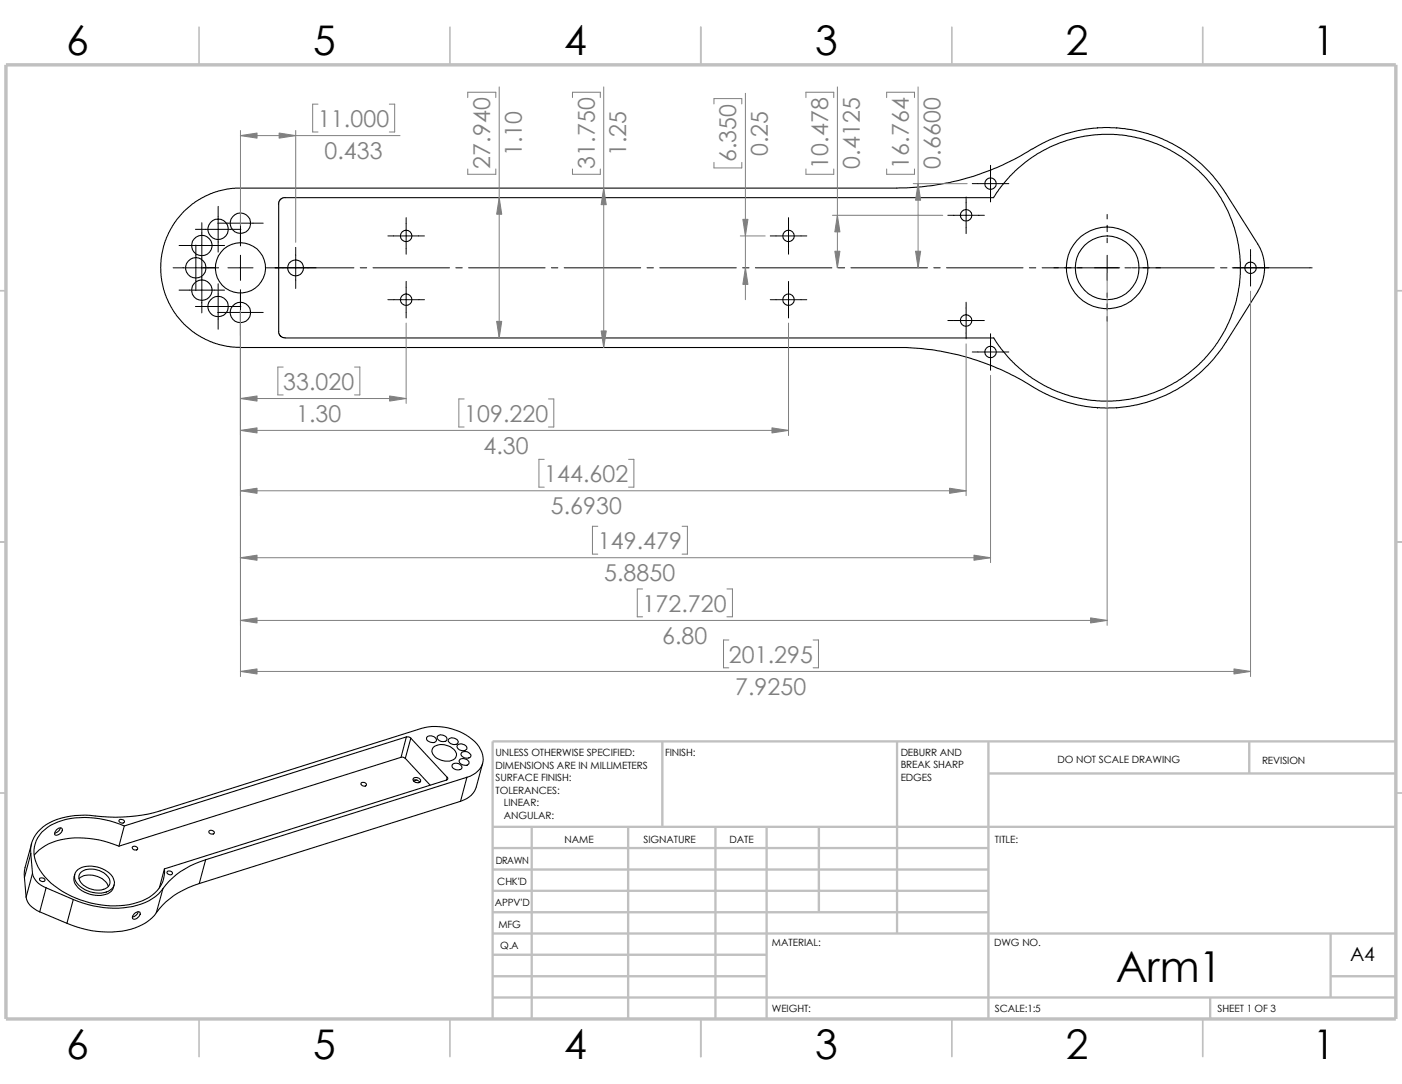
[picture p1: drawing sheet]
<svg xmlns="http://www.w3.org/2000/svg" width="279mm" height="216mm" viewBox="0 0 279 216" stroke-linecap="round" stroke-linejoin="round" font-family="sans-serif">
<g fill="none" stroke="#c0c0c0" stroke-width=".34">
<path d="M39.7 5.4v7.5M89.7 5.4v7.5M139.7 5.4v7.5M189.7 5.4v7.5M239.7 5.4v7.5M-.1 57.9h1.3M278.2 57.9h1.2M-.1 107.9h1.3M278.2 107.9h1.2M-.1 157.9h1.3M278.2 157.9h1.2M39.7 202.9v7.5"/>
<path d="M89.7 202.9v7.5M139.7 202.9v7.5M189.7 202.9v7.5M239.7 202.9v7.5"/>
</g>
<g fill="none" stroke="#c0c0c0" stroke-width=".47">
<path d="M132 147.7v17M178.8 147.7v38.2M197 154.1h81.2M197 147.7v55.2M249 147.7v6.4M278.2 147.7h-180v55.2M98.2 168.9h98.8M98.2 173.2h98.8M98.2 177.4h98.8M98.2 164.7h180M106 164.7v38.2M125.2 164.7v38.2"/>
<path d="M142.6 164.7v38.2M152.8 164.7v38.2M163.2 164.7v17M98.2 194.4h54.6M98.2 185.9h180M98.2 190.2h54.6M98.2 181.7h98.8M98.2 198.7h180M241.2 198.7v4.2M265.2 194.4h13M265.2 185.9v12.8"/>
</g>
<path d="M1.2 12.9h277v190h-277z" fill="none" stroke="#c0c0c0" stroke-width=".68" stroke-linecap="butt"/>
<g fill="none" stroke="#000" stroke-width=".21">
<path d="M198 39.3l2.7-3.6 2.3-2.3a26.6 26.6 0 0 1 38.5 3.4 26.6 26.6 0 0 1-5.6 38.3 26.6 26.6 0 0 1-37.9-7.8h-141.5l-.5-.3-.5-.7v-25.7M198 39.4h-141.5l-.7 .4-.3 .8M205.7 29.6a51.1 51.1 0 0 1-27 7.9h-132.3l-2.9 .6-2.6 .9-2 1.2-2.2 1.9-1.9 2.2-1.7 3.1-.9 3.4-.2 2.5 .2 2.5 .9 3.4 1.7 3.1 1.9 2.3 2.2 1.8 2 1.2 2.6 1 2.9 .5 132.3 .1a51.9 51.9 0 0 1 28.5 8.7l2.2 1 2.9 1.1a28 28 0 0 0 32-11.8l6.8-10.9 .7-1.8 .2-1.2v-1.5l-.5-2.4-.7-1.5-6.9-11-2.6-3.3a28 28 0 0 0-35.5-4.9M218.7 25.4v.1M222.5 25.4v.1M218.7 81.2v.1M222.5 81.2v.1M72 155.9a.6 .6 0 0 1 .7 0 .6 .6 0 0 1 .3 .6 .59 .59 0 0 1-.7 0 .59 .59 0 0 1-.3-.6zM79.9 150.8l-56.2 17.7M79.9 150.8h.4l.5 .2M80.8 151l4.9 5.4M81 146.8l-56.2 17.7"/>
<path d="M81 146.8l-1.1 4M81 146.8h.4l.5 .2M81.9 147l7.2 7.8M81.9 147l-1.1 4M82.4 155.6a.57 .57 0 0 1 1-.1l.3 .3M82.4 155a.92 .92 0 0 1 1.4 .7 .86 .86 0 0 1-.9 .2 .86 .86 0 0 1-.6-.8zM83.1 155.4l-.6 .2M85 146.9a1.22 1.22 0 0 1 2 .5 1.14 1.14 0 0 1-1.1 .4 1.14 1.14 0 0 1-.9-.8zM86.4 148.8a3.2 3.2 0 0 1 4.6 1.3 1.5 1.5 0 0 1-1.8 1.5 2.89 2.89 0 0 1-3.1-2zM87.2 146.6a1.19 1.19 0 0 1 1.9 .6 1.05 1.05 0 0 1-1.7 .2l-.3-.4zM89 155.4l-56.2 17.7M89.1 154.8l-.1 .6"/>
<path d="M89.1 154.8a.3 .3 0 0 1 .1 .3 .3 .3 0 0 1-.2 .3M89.5 147.1a1.23 1.23 0 0 1 1.8 .7 1.11 1.11 0 0 1-1.1 .5 1.11 1.11 0 0 1-.9-.9zM90.1 152.3a1.17 1.17 0 0 1 2 .6 1.14 1.14 0 0 1-1.2 .4 1.14 1.14 0 0 1-.8-.8zM91.3 148.3a1.28 1.28 0 0 1 1.7 .8 1.11 1.11 0 0 1-1.1 .4 1.11 1.11 0 0 1-.8-.9zM91.7 151.2a1.11 1.11 0 0 1 1.7 .9 1.22 1.22 0 0 1-1.9-.5zM91.8 159.6l-52.1 16.4M92.1 149.8a1.21 1.21 0 0 1 1.8 .8 1.14 1.14 0 0 1-1.2 .4 1.14 1.14 0 0 1-.8-.8zM93 154.8l-52 16.4M93 154.8l-1.2 4.8M93 154.8a3.8 3.8 0 0 0 3.2-4.5 7.7 7.7 0 0 0-5.4-4.9 11.3 11.3 0 0 0-6.8-.3l-52.1 16.4a35.5 35.5 0 0 1-15 .8 12.1 12.1 0 0 0-9.4 3.4l-.4 .5a5.2 5.2 0 0 0-1 3.8M96.2 152l-1.3 4.8a4.3 4.3 0 0 1-3.1 2.8M4.9 174.8l.3 3.9"/>
<path d="M5.2 178.7a3.9 3.9 0 0 0 2.7 2.9M6.1 170l.4 3.9M6.1 170l-1.2 4.8M6.3 168l-1.3 4.8-.1 2M6.5 173.9l-1.3 4.8M6.5 173.9a4 4 0 0 0 2.7 2.9M7.9 174.9a.59 .59 0 0 1 .7-.1 .59 .59 0 0 1 .3 .7 .6 .6 0 0 1-.7 0 .6 .6 0 0 1-.3-.6zM9.2 176.8l5.4 2.4M9.2 176.8l-1.3 4.8M11.2 165.3a.7 .7 0 0 1 1.2-.1 1.32 1.32 0 0 1-1.4 1.1 .69 .69 0 0 1 .2-1zM12 164.9l-.3 .6-.8 .4M14.6 179.2l-1.3 4.7"/>
<path d="M14.9 174.1a2.8 2.8 0 0 0 1.9 3.6 5.2 5.2 0 0 0 5.3-.2l.5-.6 .1-.7M15.2 173.5a4.7 4.7 0 0 1 5.2-.4 3.2 3.2 0 0 1 2.4 3 2.81 2.81 0 0 1-3.2 1.8 4.9 4.9 0 0 1-4.7-3.1 1.68 1.68 0 0 1 .3-1.3zM15.7 175a3.9 3.9 0 0 1 4.7 0l.9 .9 .3 .7M16 173.8a4.1 4.1 0 0 1 5.8 1.2 1.62 1.62 0 0 1-1.6 2.2 4.1 4.1 0 0 1-4.5-2.2 1.29 1.29 0 0 1 .3-1.2zM23.7 168.5a18.5 18.5 0 0 0-14-.4l-1.9 1.2-1 1M23.8 163.3a.57 .57 0 0 1 .7-.1 .57 .57 0 0 1 .2 .6 .57 .57 0 0 1-.6 .1 .57 .57 0 0 1-.3-.6zM24.8 164.5a18.4 18.4 0 0 0-13.2-.8 6.4 6.4 0 0 0-4.7 6.9 11.7 11.7 0 0 0 6.4 7.4 18.7 18.7 0 0 0 15 1.5 6.3 6.3 0 0 0 4.5-6.4M24.8 164.5l-1.1 4M26.4 168.7a.6 .6 0 0 1 .7-.1 .6 .6 0 0 1 .3 .6 .59 .59 0 0 1-.7 .1 .59 .59 0 0 1-.3-.6zM32.5 177a9.8 9.8 0 0 1-6.9 3.7 20.1 20.1 0 0 1-11-1.5M32.5 177l-1.3 4.8M32.8 173.1l-1.1 3.8"/>
<path d="M33.4 173.6a.57 .57 0 0 1 .6-.1 .57 .57 0 0 1 .3 .6 .57 .57 0 0 1-.7 .1 .57 .57 0 0 1-.2-.6zM39.7 176a15.8 15.8 0 0 0-8.5 5.8M41 171.2a15.7 15.7 0 0 0-8.5 5.8M41 171.2l-1.3 4.8M41.7 165.5a.57 .57 0 0 1 .7-.1 .57 .57 0 0 1 .2 .6 .57 .57 0 0 1-.6 .1 .57 .57 0 0 1-.3-.6zM7.9 181.6l5.4 2.3M26.8 182l.2-.2a.67 .67 0 0 1 .9-.1 1.2 1.2 0 0 1-1.4 1.3 .66 .66 0 0 1 .3-1zM27.5 181.7l-.2 .5-.9 .5M31.2 181.8a11 11 0 0 1-8.8 3.8 20.6 20.6 0 0 1-9.1-1.7"/>
<circle cx="197.4" cy="36.6" r="1.14"/>
<circle cx="39" cy="53.3" r="2.04"/>
<circle cx="40.2" cy="48.9" r="2.04"/>
<circle cx="40.2" cy="57.8" r="2.04"/>
<circle cx="43.5" cy="45.7" r="2.02"/>
<circle cx="47.9" cy="53.3" r="5"/>
<circle cx="47.9" cy="44.5" r="2.04"/>
<circle cx="58.9" cy="53.4" r="1.58"/>
<circle cx="80.9" cy="47" r="1.14"/>
<circle cx="80.9" cy="59.7" r="1.14"/>
<circle cx="157.1" cy="47" r="1.14"/>
<circle cx="157.1" cy="59.7" r="1.14"/>
<circle cx="192.5" cy="42.9" r="1.14"/>
<circle cx="220.6" cy="53.3" r="6.3"/>
<circle cx="220.6" cy="53.3" r="8.1"/>
<circle cx="249.2" cy="53.3" r="1.14"/>
<circle cx="43.5" cy="61.1" r="2.04"/>
<circle cx="47.9" cy="62.2" r="2.04"/>
<circle cx="192.5" cy="63.8" r="1.14"/>
<circle cx="197.4" cy="70.1" r="1.14"/>
</g>
<g fill="none" stroke="#000" stroke-width=".2">
<path d="M47.9 39.9v9.1M192.5 39.2v7.3M193.8 36.6h7.2M197.4 32.9v7.3M34.5 53.3h9.1M35.7 57.8h9M35.7 48.9h9M38.9 45.7h9.1M39 48.8v9.1M40.2 44.4v17.9M43.4 44.4h9.1M43.5 41.1v9.1"/>
<path d="M43.5 56.5v9.1M45.4 53.3h5M47.9 50.8v5M47.9 57.7v9.1M52.9 53.3h17.6M58.9 49.3v8.1M71.8 53.3h1.3M74.3 53.3h15.3M77.3 47h7.3M77.3 59.7h7.3M80.9 43.3v7.3M80.9 56v7.3"/>
<path d="M90.8 53.3h1.3M93.4 53.3h15.2M109.9 53.3h1.3M112.4 53.3h15.3M128.9 53.3h1.3M131.5 53.3h15.2M148 53.3h1.3M150.5 53.3h15.3M153.5 47h7.3M153.5 59.7h7.3M157.1 43.3v7.3M157.1 56v7.3"/>
<path d="M167 53.3h1.3M169.6 53.3h15.2M186.1 53.3h1.3M188.6 53.3h15.3M188.9 42.9h7.3M205.1 53.3h1.3M207.7 53.3h15.4M220.6 42.7v.9M220.6 44.9v1.2M220.6 47.4v.9M220.6 50.8v5M220.6 58.3v.9"/>
<path d="M224.2 53.3h1.3M225.6 53.3h.9M226.7 53.3h15.3M243.2 53.3h1.3M245.6 53.3h15.9M249.2 49.7v7.3M38.9 61h9.1M43.4 62.2h9.1M188.9 63.8h7.3M192.5 60.2v7.3M193.8 70.1h7.2M197.4 66.5v7.2"/>
<path d="M220.6 60.5v1.3M220.6 63v1"/>
</g>
<g fill="none" stroke="#808080" stroke-width=".2">
<path d="M93.2 19.4v-1h5.6v1M99.5 17.3v50M114.1 19.4v-1h5.5v1M120.3 17.3v51.9M148.5 18.6v41.1M160.6 19.4v-1h5.6v1M166.9 17.3v36M176.7 19.4v-1h5.5v1M183 17.3v36M47.9 26v18.9M47.9 27h31.8M58.9 26v22.3"/>
<path d="M63.4 20.7h-1.1v5.6h1.1M77.6 20.7h1.1v5.6h-1.1M93.2 33.7v1h5.6v-1M114.1 33.7v1h5.5v-1M142.3 20.7v-1.1h5.5v1.1M142.3 32.3v1.1h5.5v-1.1M160.6 33.7v1h5.6v-1M176.7 33.7v1h5.5v-1M182 36.6h10.7M147.5 47h5M165.9 42.9h22M220.6 54.4v70.1"/>
<path d="M249.2 58v76.7M47.9 61.8v72.9M47.9 79.4h33M56.4 73.1h-1v5.6h1M70.7 73.1h1v5.6h-1M80.9 64.3v16M92.5 79.5h-1.1v5.5h1.1M109.3 79.5h1.1v5.5h-1.1M157.1 64.3v22.4M192.5 68.5v30.2M197.4 74.8v37.3M47.9 85.7h109.2"/>
<path d="M47.9 97.7h144.6M108.5 91.5h-1.1v5.5h1.1M125.3 91.5h1v5.5h-1M47.9 111.1h149.5M119.1 104.8h-1v5.6h1M128.1 117.3h-1.1v5.6h1.1M135.9 104.8h1.1v5.6h-1.1M144.9 117.3h1.1v5.6h-1.1M47.9 133.7h201.3M47.9 123.6h172.7M145.2 127.5h-1v5.5h1M162.1 127.5h1v5.5h-1"/>
</g>
<g fill="#808080" stroke="#808080" stroke-width=".2">
<path d="M120.3 37.5l.5 3.3h-1z"/>
<path d="M119.8 65.9h1l-.5 3.3z"/>
<path d="M148 43.7h1.1l-.6 3.3z"/>
<path d="M148.5 53.3l.6 3.3h-1.1z"/>
<path d="M47.9 79.4l3.3-.5v1z"/>
<path d="M77.6 78.9l3.3 .5-3.3 .5z"/>
<path d="M55.6 26.5l3.3 .5-3.3 .5z"/>
<path d="M47.9 27l3.3-.5v1z"/>
<path d="M166.9 42.9l.5 3.3h-1z"/>
<path d="M166.4 50h1l-.5 3.3z"/>
<path d="M153.8 85.2l3.3 .5-3.3 .5z"/>
<path d="M47.9 85.7l3.3-.5v1z"/>
<path d="M189.2 97.2l3.3 .5-3.3 .6z"/>
<path d="M47.9 97.7l3.3-.5v1.1z"/>
<path d="M194.1 110.6l3.3 .5-3.3 .5z"/>
<path d="M47.9 111.1l3.3-.5v1z"/>
<path d="M217.3 123.1l3.3 .5-3.3 .5z"/>
<path d="M47.9 123.6l3.3-.5v1z"/>
<path d="M245.9 133.2l3.3 .5-3.3 .5z"/>
<path d="M47.9 133.7l3.3-.5v1z"/>
<path d="M99 64h1l-.5 3.3z"/>
<path d="M99.5 39.4l.5 3.3h-1z"/>
<path d="M183 36.6l.5 3.3h-1z"/>
<path d="M182.5 50h1l-.5 3.3z"/>
</g>
<text font-size="8.5" x="222.4" y="195.7">Arm1</text>
<g font-size="8.1">
<text x="13.2" y="10.9">6</text>
<text x="62.4" y="10.9">5</text>
<text x="112.4" y="10.9">4</text>
<text x="162.4" y="10.9">3</text>
<text x="212.4" y="10.9">2</text>
<text x="261.7" y="10.9">1</text>
<text x="13.2" y="210.9">6</text>
<text x="62.4" y="210.9">5</text>
<text x="112.4" y="210.9">4</text>
<text x="162.4" y="210.9">3</text>
<text x="212.4" y="210.9">2</text>
<text x="261.7" y="210.9">1</text>
</g>
<g font-size="4.6" fill="#808080">
<text x="63.4" y="25.4">11.000</text>
<text x="64.6" y="31.6">0.433</text>
<text x="97.7" y="33.7" transform="rotate(-90 97.7 33.7)">27.940</text>
<text x="104" y="31.1" transform="rotate(-90 104 31.1)">1.10</text>
<text x="118.5" y="33.7" transform="rotate(-90 118.5 33.7)">31.750</text>
<text x="124.8" y="31.1" transform="rotate(-90 124.8 31.1)">1.25</text>
<text x="146.7" y="32.3" transform="rotate(-90 146.7 32.3)">6.350</text>
<text x="153" y="31.1" transform="rotate(-90 153 31.1)">0.25</text>
<text x="165.1" y="33.7" transform="rotate(-90 165.1 33.7)">10.478</text>
<text x="171.4" y="33.7" transform="rotate(-90 171.4 33.7)">0.4125</text>
<text x="181.1" y="33.7" transform="rotate(-90 181.1 33.7)">16.764</text>
<text x="187.4" y="33.7" transform="rotate(-90 187.4 33.7)">0.6600</text>
<text x="56.4" y="77.7">33.020</text>
<text x="59" y="84">1.30</text>
<text x="92.5" y="84.1">109.220</text>
<text x="96.4" y="90.4">4.30</text>
<text x="108.5" y="96.1">144.602</text>
<text x="109.8" y="102.4">5.6930</text>
<text x="119.1" y="109.4">149.479</text>
<text x="120.4" y="115.7">5.8850</text>
<text x="128.1" y="121.9">172.720</text>
<text x="132" y="128.2">6.80</text>
<text x="145.2" y="132.1">201.295</text>
<text x="146.5" y="138.3">7.9250</text>
</g>
<text font-size="3.9" x="269.1" y="191.5">A4</text>
<g font-size="2">
<text x="98.8" y="150.6">UNLESS OTHERWISE SPECIFIED:</text>
<text x="98.8" y="153.1">DIMENSIONS ARE IN MILLIMETERS</text>
<text x="98.8" y="155.6">SURFACE FINISH:</text>
<text x="132.5" y="150.6">FINISH:</text>
<text x="179.5" y="155.5">EDGES</text>
<text x="179.5" y="150.5">DEBURR AND</text>
<text x="179.5" y="153">BREAK SHARP</text>
<text x="210.8" y="151.9">DO NOT SCALE DRAWING</text>
<text x="251.5" y="152.1">REVISION</text>
<text x="98.8" y="158.1">TOLERANCES:</text>
<text x="100.4" y="160.6">LINEAR:</text>
<text x="100.4" y="163.1">ANGULAR:</text>
<text x="112.5" y="168">NAME</text>
<text x="128.2" y="167.9">SIGNATURE</text>
<text x="145.4" y="167.9">DATE</text>
<text x="198.3" y="167.9">TITLE:</text>
<text x="98.8" y="172.1">DRAWN</text>
<text x="99.1" y="176.3">CHK'D</text>
<text x="98.6" y="180.4">APPV'D</text>
<text x="99.3" y="184.8">MFG</text>
<text x="99.7" y="189">Q.A</text>
<text x="153.8" y="188.5">MATERIAL:</text>
<text x="198.1" y="188.5">DWG NO.</text>
<text x="153.8" y="201.5">WEIGHT:</text>
<text x="198.2" y="201.6">SCALE:1:5</text>
<text x="242.7" y="201.6">SHEET 1 OF 3</text>
</g>
</svg>
